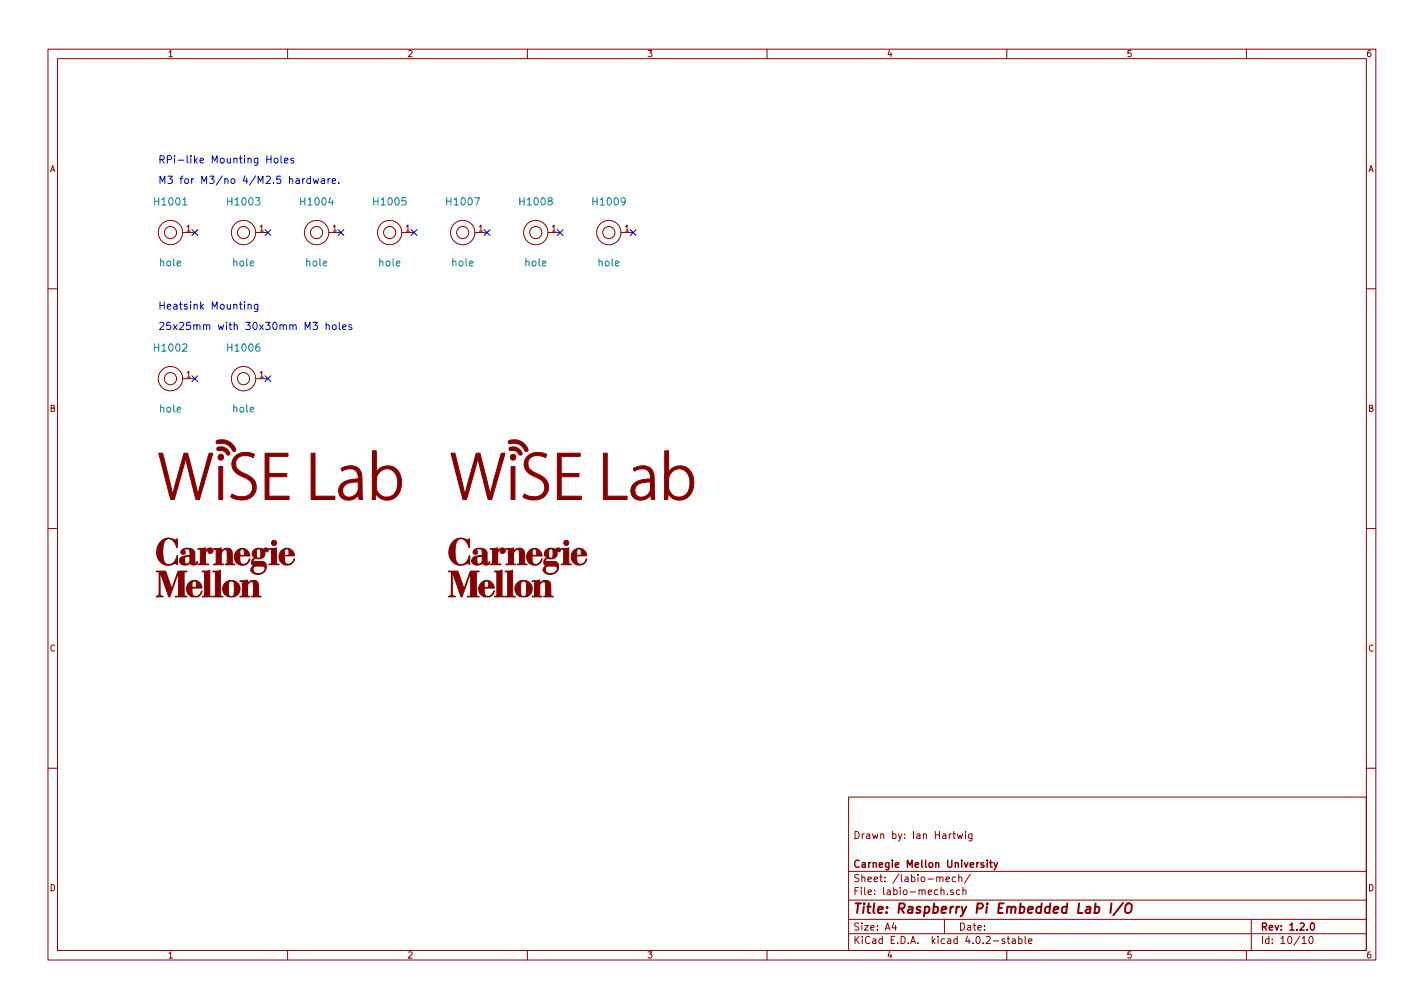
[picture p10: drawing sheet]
<svg xmlns="http://www.w3.org/2000/svg" width="297mm" height="210mm" viewBox="0 0 297 210" stroke-linecap="round" stroke-linejoin="round" font-family="sans-serif">
<g fill="none" stroke="#840000" stroke-width=".21">
<path d="M10 10.3h277v189.9h-277zM12 12.2h273v186.1h-273zM60 10.3v1.9M110 10.3v1.9M160 10.3v1.9M210 10.3v1.9M260 10.3v1.9M38.1 48.5h2.5M53.3 48.5h2.6M68.6 48.5h2.5M83.8 48.5h2.6M99.1 48.5h2.5"/>
<path d="M114.3 48.5h2.5M129.5 48.5h2.6M10 60.2h2M38.1 79h2.5M53.3 79h2.6M285 60.2h2M10 110.3h2M285 110.3h2M10 160.2h2M177 166.3h108v32h-108zM198.8 173.9h.5M199 173.4v1.3l.3 .2"/>
<path d="M199.7 173.9l.3 1 .3-.7 .2 .7 .3-1M201.4 173.4v.2M201.4 173.9v1M202.7 173.9v1.4l-.2 .1h-.4M202.7 174l-.4-.1-.3 .3 .1 .6 .2 .1 .4-.1M285 160.2h2M60 198.3v1.9M110 198.3v1.9M160 198.3v1.9M177 194.8h108M177 191.8h108M177 187.8h108"/>
<path d="M177 181.8h108M186.4 192.5l-.3 1h.9M186.8 193v1M197 191.8v3M197.3 183.4l.7-.1v-.3l-.4-.1-.3 .2 .1 .7h.6M197.6 186.5v.1M198.9 185.7l-.4-.1-.2 .2v.2l.6 .2v.3h-.6M199.3 183l-.4-.1-.3 .3 .1 .6 .2 .1 .4-.1M200 183.1l.2-.2 .4 .1v.9M200 182.4v1.5M200.2 185.7l-.4-.1-.3 .3 .1 .6 .2 .1 .4-.1M200.9 185.7l.2-.1 .3 .1 .1 .9"/>
<path d="M200.9 185.1v1.5M202.4 182.3l-1.3 2M209.6 195.9l-.4-.1-.2 .2 .1 .3 .5 .1v.3h-.6M210 198.3v1.9M210.1 195.8h.5M210.3 195.3v1.3l.3 .2M211.2 195.9h.5l.1 .9M211.8 196.2l-.5 .1-.2 .2 .2 .3 .5-.1M212.5 195.9l.4-.1 .3 .3-.1 .6h-.6M212.5 195.3v1.5M213.8 195.3v1.3l.2 .2M214.6 196.3l.7-.1-.1-.3-.4-.1-.2 .2v.7h.6"/>
<path d="M260 198.3v1.9M261 191.8v6.5M271.6 195.8l.4-.5v1.5M271.6 196.8h.9M273.2 195.5l.2-.2a.8 .8 0 0 1 .5 .8 .8 .8 0 0 1-.5 .7l-.4-.5z"/>
<circle cx="35.6" cy="48.5" r="2.54"/>
<circle cx="35.6" cy="48.5" r="1.27"/>
<circle cx="50.8" cy="48.5" r="2.54"/>
<circle cx="50.8" cy="48.5" r="1.27"/>
<circle cx="66" cy="48.5" r="2.54"/>
<circle cx="66" cy="48.5" r="1.27"/>
<circle cx="81.3" cy="48.5" r="2.54"/>
<circle cx="81.3" cy="48.5" r="1.27"/>
<circle cx="96.5" cy="48.5" r="2.54"/>
<circle cx="96.5" cy="48.5" r="1.27"/>
<circle cx="111.8" cy="48.5" r="2.54"/>
<circle cx="111.8" cy="48.5" r="1.27"/>
<circle cx="127" cy="48.5" r="2.54"/>
<circle cx="127" cy="48.5" r="1.27"/>
<circle cx="35.6" cy="79" r="2.54"/>
<circle cx="35.6" cy="79" r="1.27"/>
<circle cx="50.8" cy="79" r="2.54"/>
<circle cx="50.8" cy="79" r="1.27"/>
</g>
<path d="M205.9 179.4v.2M205.9 179.9v1M206.4 179.9h.6M206.6 179.4v1.3l.4 .2M207.3 179.9l.4 1M208.1 179.9l-.5 1.4-.3 .1M273.5 192.7l.2-.2a.8 .8 0 0 1 .5 .8 .8 .8 0 0 1-.5 .7l-.4-.5z" fill="none" stroke="#840000" stroke-width=".3"/>
<path d="M228.4 189.2l.6-.1 .3 .2-.1 1a.67 .67 0 0 1-.9 0M231.9 188.4l-.3 2M234.3 188.3l-2.1 2.6M234.9 188.7a.66 .66 0 0 1 1.1 0 1.43 1.43 0 0 1-.5 1.7l-.6-.1a1.49 1.49 0 0 1 0-1.6z" fill="none" stroke="#840000" stroke-width=".41"/>
<g fill="none" stroke="#0000c2" stroke-width=".21">
<path d="M55.7 33.2h.8M56.5 32.5v1.5M57.3 33.1l.2-.1 .4 .1 .1 .6-.2 .2-.3 .1-.2-.1zM58.6 32.5v1.3l.3 .2M59.3 33.5l.8-.2-.1-.2-.4-.1-.3 .2 .1 .7h.6M61.2 33.1l-.3-.1-.3 .2 .1 .2 .5 .2v.3h-.6M63.6 37.3l-.5 .3M64.7 37.3h-.4l-.3 .3 .2 .6h.5M64.7 36.7v1.6M65.3 37.3l.3 1 .3-.7 .3 .7 .3-1M67.1 37.3h.5l.1 1M67.7 37.6l-.6 .2a.3 .3 0 0 0 .1 .5l.5-.1"/>
<path d="M68.4 37.3v1M68.9 37.3l-.5 .3M69.3 37.8l.7-.2v-.3h-.5l-.2 .2 .1 .7h.6M70.7 38.1v.2M51.7 63.6l.1-.1a.36 .36 0 0 1 .6 .2v.8M51.7 63.5v1M53.8 63.5v1.2l-.3 .3-.4-.1M53.8 63.5h-.5l-.3 .3 .2 .6h.6M68 67.9l.1-.1a.36 .36 0 0 1 .6 .2v.8M68 67.2v1.6M69.4 67.9l.2-.2 .5 .2v.6l-.1 .2-.4 .1-.2-.2zM70.8 67.2v1.3l.2 .3"/>
<path d="M71.5 68.2l.7-.1-.1-.3-.4-.1-.2 .3 .1 .7h.5M73.4 67.8l-.4-.1-.2 .3v.2l.6 .1v.4h-.6"/>
</g>
<g fill="none" stroke="#000084" stroke-width=".21">
<path d="M40 47.9l1.2 1.2M41.2 47.9l-1.2 1.2M55.3 47.9l1.2 1.2M56.5 47.9l-1.2 1.2M70.5 47.9l1.2 1.2M71.7 47.9l-1.2 1.2M85.8 47.9l1.2 1.2M87 47.9l-1.2 1.2M101 47.9l1.2 1.2M102.2 47.9l-1.2 1.2M116.2 47.9l1.2 1.2M117.4 47.9l-1.2 1.2"/>
<path d="M131.5 47.9l1.2 1.2M132.7 47.9l-1.2 1.2M40 78.4l1.2 1.2M41.2 78.4l-1.2 1.2M55.3 78.4l1.2 1.2M56.5 78.4l-1.2 1.2"/>
</g>
<g fill="#840000" stroke="#840000" stroke-width=".21">
<path d="M45.6 97.3h.9v6.9h-.9z"/>
<path d="M64.9 94.5h.8v9h4.1v.7h-4.9z"/>
<path d="M55.3 94.5h4.8v.7h-4v3.5h3.7v.7h-3.7v4.1h4.2v.7h-5z"/>
<path d="M45.3 93.4a1.78 1.78 0 0 1 2.6 1.4 .56 .56 0 0 1-.9-.4 1.86 1.86 0 0 0-1.6-.4z"/>
<path d="M45.2 91.9a2.88 2.88 0 0 1 3.9 2.2 .47 .47 0 0 1-.7-.4 2.81 2.81 0 0 0-3.2-1.2l-.1-.2z"/>
<path d="M77.7 94h.8v4.5a2.82 2.82 0 0 1 3.3-1.2 2.82 2.82 0 0 1 1.9 2.8 3.4 3.4 0 0 1-2.4 4.2 2.61 2.61 0 0 1-2.9-1.3l-.1 1.2h-.7l.1-3.3h.8v.8a2.19 2.19 0 0 0 2.3 2 2.19 2.19 0 0 0 2.1-2.1 2.97 2.97 0 0 0-1.7-3.8 2.5 2.5 0 0 0-2.7 3.1h-.8z"/>
<path d="M71.1 97.7a2.97 2.97 0 0 1 4 .4l.4 1.2 .1 4.9h-.5a.75 .75 0 0 1-.3-1 2.42 2.42 0 0 1-3.9 .2l-.3-1h.9a1.54 1.54 0 0 0 1.3 1.3 1.54 1.54 0 0 0 1.6-.8l.3-.7v-1.7l-1.1 .1a1.84 1.84 0 0 0-2.1 1.8h-.9a2.38 2.38 0 0 1 2.4-2.3l1.7-.2a1.69 1.69 0 0 0-1.2-2.1l-1.2 .1-1 .4z"/>
<path d="M49 95.2a3.6 3.6 0 0 1 4.1-.4l-.3 .6a2.37 2.37 0 0 0-3.6 .9 2.29 2.29 0 0 0 2 2.6 2.93 2.93 0 0 1 2.2 3.4 3.3 3.3 0 0 1-4.5 1.8l-.7-.4 .2-.6a3.8 3.8 0 0 0 3.7 0 2.1 2.1 0 0 0-1.1-3.5 3.2 3.2 0 0 1-2.6-2.9l.1-.8z"/>
<path d="M33.1 94.6l.8-.1 2.1 8.6 2.4-8.6h.7l2.2 8.6 2.3-8.6h.8l-2.8 9.7-.8-.1-2.1-8.6-2.4 8.7h-.3a.49 .49 0 0 1-.5-.2 .49 .49 0 0 1-.1-.5z"/>
<path d="M106.6 97.3h.8v6.9h-.8z"/>
<path d="M125.9 94.5h.8v9h4.1v.7h-4.9z"/>
<path d="M116.3 94.5h4.7v.7h-3.9v3.5h3.7v.7h-3.7v4.1h4.2v.7h-5z"/>
<path d="M106.2 93.4a1.78 1.78 0 0 1 2.7 1.4 .56 .56 0 0 1-.9-.4 1.86 1.86 0 0 0-1.7-.4z"/>
<path d="M106.1 91.9a2.88 2.88 0 0 1 4 2.2 .47 .47 0 0 1-.8-.4 2.81 2.81 0 0 0-3.1-1.2l-.2-.2z"/>
<path d="M138.7 94h.7l.1 4.5a2.82 2.82 0 0 1 3.2-1.2 2.82 2.82 0 0 1 2 2.8 3.4 3.4 0 0 1-2.5 4.2 2.61 2.61 0 0 1-2.8-1.3l-.1 1.2h-.7v-3.3h.8l.1 .8a2.19 2.19 0 0 0 2.2 2 2.19 2.19 0 0 0 2.1-2.1 2.97 2.97 0 0 0-1.6-3.8 2.5 2.5 0 0 0-2.8 3.1h-.8z"/>
<path d="M132.1 97.7a2.97 2.97 0 0 1 4 .4l.3 1.2 .2 4.9h-.5a.75 .75 0 0 1-.4-1 2.42 2.42 0 0 1-3.9 .2l-.2-1h.8a1.54 1.54 0 0 0 1.3 1.3 1.54 1.54 0 0 0 1.7-.8l.3-.7v-1.7l-1.2 .1a1.84 1.84 0 0 0-2.1 1.8h-.8a2.38 2.38 0 0 1 2.4-2.3l1.7-.2a1.69 1.69 0 0 0-1.3-2.1l-1.1 .1-1 .4z"/>
<path d="M109.9 95.2a3.6 3.6 0 0 1 4.1-.4l-.2 .6a2.37 2.37 0 0 0-3.6 .9 2.29 2.29 0 0 0 1.9 2.6 2.93 2.93 0 0 1 2.3 3.4 3.3 3.3 0 0 1-4.5 1.8l-.8-.4 .2-.6a3.8 3.8 0 0 0 3.7 0 2.1 2.1 0 0 0-1.1-3.5 3.2 3.2 0 0 1-2.6-2.9l.2-.8z"/>
<path d="M94.1 94.6l.8-.1 2.1 8.6 2.3-8.6h.8l2.2 8.6 2.3-8.6h.8l-2.8 9.7-.8-.1-2.1-8.6-2.4 8.7h-.3a.49 .49 0 0 1-.5-.2 .49 .49 0 0 1-.1-.5z"/>
<path d="M56.1 114.4l1.6-.1v3.3h.4l.1 .2h-2.1v-.2h.5v-3h-.4z"/>
<path d="M44.4 119.1h1.2l.4-.2v5.5h.5v.1h-2.1v-.1h.5v-5.1h-.5z"/>
<path d="M42.2 119.1h1l.6-.2v5.5l.5 .1h-2.1v-.1h.5v-5.1h-.5z"/>
<path d="M41.2 114.5l1.6-.3v.8a.85 .85 0 0 1 .8-.7 .85 .85 0 0 1 .8 .6l-.1 .4-.3 .1a.55 .55 0 0 1-.6-.2 .55 .55 0 0 1 .1-.7l-.1 .1a1.23 1.23 0 0 0-.6 1.2v1.8h.7v.2h-2.3l.1-.2h.5v-3z"/>
<path d="M44.6 114.4l1.5-.1 .1 .7a1.22 1.22 0 0 1 1.5-.7 1.22 1.22 0 0 1 .8 1.5v1.8h.4l.1 .2h-2v-.2h.4v-2.6a.5 .5 0 0 0-.5-.4 .5 .5 0 0 0-.5 .4l-.2 .4v2.2h.4v.2h-2v-.2h.5v-3h-.5z"/>
<path d="M50 121.2l1.6-.2v.7l.7-.5 .9-.1a.97 .97 0 0 1 .7 .9v2.4h.5l.1 .1h-2v-.1h.4l-.1-2.9a.7 .7 0 0 0-.8-.1 .7 .7 0 0 0-.4 .7v2.3h.4l.1 .1h-2.1l.1-.1h.4v-3.1h-.4z"/>
<path d="M49.5 114.8a1.6 1.6 0 0 1 1.7-.3 1.6 1.6 0 0 1 .9 1.5h-2.1v.5a.95 .95 0 0 0 .7 1.2 .95 .95 0 0 0 1.1-.7l.2-.4a1.3 1.3 0 0 1-1.3 1.3 1.68 1.68 0 0 1-1.7-2.3h1l.1 .2h.9v-.7a.48 .48 0 0 0-.4-.6 .48 .48 0 0 0-.6 .5v.6h-1z"/>
<path d="M39.4 121.5a1.58 1.58 0 0 1 1.8-.3 1.58 1.58 0 0 1 .9 1.5h-2.1l.1 1.2 .5 .5a1.23 1.23 0 0 0 1.5-1.1 1.09 1.09 0 0 1-.9 1.2h-1.2a1.71 1.71 0 0 1-1.1-2h2.1v-.9a.46 .46 0 0 0-.5-.4 .46 .46 0 0 0-.4 .5l-.1 .8h-1.1z"/>
<path d="M46.9 121.6a1.82 1.82 0 0 1 1.8-.5 1.74 1.74 0 0 1 1.4 1.7 1.74 1.74 0 0 1-1.3 1.7h-.9a1.22 1.22 0 0 1-1.1-.7h.9a.6 .6 0 0 0 .5 .6 .6 .6 0 0 0 .6-.5l.1-1.7a.65 .65 0 0 0-.5-1 .65 .65 0 0 0-.7 .7v1.9h-.9a1.74 1.74 0 0 1 .1-2.2z"/>
<path d="M58.5 115a1.6 1.6 0 0 1 1.8-.6 1.6 1.6 0 0 1 1.1 1.5h-2.1l.1 .9a.87 .87 0 0 0 .6 .9 .87 .87 0 0 0 1-.5l.4-.6a1.66 1.66 0 0 1-2.2 1.2 1.66 1.66 0 0 1-.9-2.3h1l.1 .3h.9v-.8a.46 .46 0 0 0-.4-.5 .46 .46 0 0 0-.5 .3l-.1 .7h-1z"/>
<path d="M33.6 112.9a2.58 2.58 0 0 1 3.1-.3l.3-.2-.1 1.8a1.77 1.77 0 0 0-2.2-1.7 3.6 3.6 0 0 0-.7 3 2.25 2.25 0 0 0 .8 2.2 1.91 1.91 0 0 0 2.2-1.8v1.9l-.3-.3a2.56 2.56 0 0 1-4-2.1l.1-1.2z"/>
<path d="M32.6 119.1h1.9l1.3 3.7 1.4-3.7 1.8 .1-.6 .1v5.1h.5l.1 .1h-2.4v-.1h.6v-4.9l-1.7 4.8-.3 .2-1.8-5.1v4.5a.48 .48 0 0 0 .6 .5l-1.4 .1 .6-.5v-2.4v-2.3h-.6z"/>
<path d="M37.9 114.8a1.89 1.89 0 0 1 2.7 .4l.1 2.2a.21 .21 0 0 0 .2 .1 .21 .21 0 0 0 .1-.2l.2-.2a.82 .82 0 0 1-.7 .8 .82 .82 0 0 1-.9-.5 1.32 1.32 0 0 1-2.2-.4h1.1a.57 .57 0 0 0 .6 .6 .57 .57 0 0 0 .5-.6v-1h-.1a.83 .83 0 0 0-1 .5v.5h-1.1a1.03 1.03 0 0 1 1.2-1l1-.1v-.7a.74 .74 0 0 0-.4-.7 .74 .74 0 0 0-.9 .2 .52 .52 0 0 1 .3 .8 .52 .52 0 0 1-.8 .1 .52 .52 0 0 1 .1-.8z"/>
<path d="M52.9 114.8a1.64 1.64 0 0 1 2-.2 .53 .53 0 0 1 .7-.4 .53 .53 0 0 1 .3 .8 .37 .37 0 0 1-.6 0 .37 .37 0 0 1 .1-.6h-.1a.34 .34 0 0 0-.3 .4 .34 .34 0 0 0 .2 .3 1.31 1.31 0 0 1-.5 1.3 1.31 1.31 0 0 1-1.4 .1l-.4 .1a.23 .23 0 0 0-.1 .3 .23 .23 0 0 0 .2 .2h1.6a.99 .99 0 0 1 .9 1.5 1.78 1.78 0 0 1-1.5 1.2 1.78 1.78 0 0 1-1.7-.8h.5a1.33 1.33 0 0 0 1.4 .6 1.33 1.33 0 0 0 1.1-1.2l-.6-.3h-1.6l-.3 .5v.4h-.5a.86 .86 0 0 1 .6-.9 .88 .88 0 0 1-.4-1 .88 .88 0 0 1 .7-.7l-.6-.7h.9a.49 .49 0 0 0 .4 .7 .49 .49 0 0 0 .5-.6v-1l-.3-.3h-.3l-.2 .2-.1 1h-.9l.1-.5z"/>
<path d="M117.1 114.4l1.5-.1v3.3h.5l.1 .2h-2.1v-.2h.5v-3h-.5z"/>
<path d="M105.4 119.1h1.1l.4-.2v5.5h.5l.1 .1h-2.1v-.1h.5v-5.1h-.5z"/>
<path d="M103.1 119.1h1.1l.5-.2v5.5l.5 .1h-2.1l.1-.1h.4v-5.1h-.5z"/>
<path d="M102.2 114.5l1.6-.3v.8a.85 .85 0 0 1 .7-.7 .85 .85 0 0 1 .9 .6l-.1 .4-.3 .1a.55 .55 0 0 1-.6-.2 .55 .55 0 0 1 0-.7l-.1 .1a1.23 1.23 0 0 0-.5 1.2v1.8h.7v.2h-2.3l.1-.2h.4v-3z"/>
<path d="M105.5 114.4l1.6-.1v.7a1.22 1.22 0 0 1 1.6-.7 1.22 1.22 0 0 1 .7 1.5v1.8h.5l.1 .2h-2.1v-.2h.5l-.1-2.6a.5 .5 0 0 0-.5-.4 .5 .5 0 0 0-.5 .4l-.2 .4v2.2h.5l-.1 .2h-2v-.2h.5v-3h-.4z"/>
<path d="M111 121.2l1.5-.2 .1 .7 .7-.5 .9-.1a.97 .97 0 0 1 .7 .9v2.4h.4l.1 .1h-2l.1-.1h.3v-2.9a.7 .7 0 0 0-.8-.1 .7 .7 0 0 0-.4 .7v2.3h.4v.1h-2v-.1h.5v-3.1h-.5z"/>
<path d="M110.4 114.8a1.6 1.6 0 0 1 1.7-.3 1.6 1.6 0 0 1 1 1.5h-2.1v.5a.95 .95 0 0 0 .6 1.2 .95 .95 0 0 0 1.2-.7l.2-.4a1.3 1.3 0 0 1-1.3 1.3 1.68 1.68 0 0 1-1.8-2.3h1.1v.2h.9v-.7a.48 .48 0 0 0-.4-.6 .48 .48 0 0 0-.5 .5v.6h-1.1z"/>
<path d="M100.4 121.5a1.58 1.58 0 0 1 1.7-.3 1.58 1.58 0 0 1 1 1.5h-2.1l.1 1.2 .5 .5a1.23 1.23 0 0 0 1.4-1.1 1.09 1.09 0 0 1-.8 1.2h-1.3a1.71 1.71 0 0 1-1-2h2v-.9a.46 .46 0 0 0-.5-.4 .46 .46 0 0 0-.4 .5v.8h-1.1z"/>
<path d="M107.9 121.6a1.82 1.82 0 0 1 1.7-.5 1.74 1.74 0 0 1 1.4 1.7 1.74 1.74 0 0 1-1.3 1.7h-.9a1.22 1.22 0 0 1-1.1-.7h.9a.6 .6 0 0 0 .6 .6 .6 .6 0 0 0 .6-.5v-1.7a.65 .65 0 0 0-.4-1 .65 .65 0 0 0-.8 .7v1.9h-.9a1.74 1.74 0 0 1 .2-2.2z"/>
<path d="M119.5 115a1.6 1.6 0 0 1 1.8-.6 1.6 1.6 0 0 1 1.1 1.5h-2.1v.9a.87 .87 0 0 0 .7 .9 .87 .87 0 0 0 1-.5l.4-.6a1.66 1.66 0 0 1-2.2 1.2 1.66 1.66 0 0 1-.9-2.3h1v.3h1l-.1-.8a.46 .46 0 0 0-.3-.5 .46 .46 0 0 0-.6 .3v.7h-1z"/>
<path d="M94.5 112.9a2.58 2.58 0 0 1 3.1-.3l.4-.2-.2 1.8a1.77 1.77 0 0 0-2.1-1.7 3.6 3.6 0 0 0-.8 3 2.25 2.25 0 0 0 .9 2.2 1.91 1.91 0 0 0 2.1-1.8l.1 1.9-.4-.3a2.56 2.56 0 0 1-4-2.1l.2-1.2z"/>
<path d="M93.6 119.1h1.9l1.3 3.7 1.3-3.7 1.8 .1-.5 .1v5.1h.5v.1h-2.4v-.1h.7l-.1-4.9-1.7 4.8-.2 .2-1.8-5.1v4.5a.48 .48 0 0 0 .6 .5l-1.5 .1 .6-.5 .1-2.4v-2.3h-.7z"/>
<path d="M98.8 114.8a1.89 1.89 0 0 1 2.8 .4v2.2a.21 .21 0 0 0 .3 .1 .21 .21 0 0 0 .1-.2l.2-.2a.82 .82 0 0 1-.7 .8 .82 .82 0 0 1-.9-.5 1.32 1.32 0 0 1-2.2-.4h1.1a.57 .57 0 0 0 .6 .6 .57 .57 0 0 0 .5-.6v-1h-.1a.83 .83 0 0 0-1 .5v.5h-1.1a1.03 1.03 0 0 1 1.1-1l1.1-.1v-.7a.74 .74 0 0 0-.5-.7 .74 .74 0 0 0-.8 .2 .52 .52 0 0 1 .2 .8 .52 .52 0 0 1-.8 .1 .52 .52 0 0 1 .1-.8z"/>
<path d="M113.8 114.8a1.64 1.64 0 0 1 2-.2 .53 .53 0 0 1 .8-.4 .53 .53 0 0 1 .2 .8 .37 .37 0 0 1-.5 0 .37 .37 0 0 1 .1-.6h-.2a.34 .34 0 0 0-.3 .4 .34 .34 0 0 0 .3 .3 1.31 1.31 0 0 1-.5 1.3 1.31 1.31 0 0 1-1.5 .1l-.3 .1a.23 .23 0 0 0-.2 .3 .23 .23 0 0 0 .2 .2h1.7a.99 .99 0 0 1 .9 1.5 1.78 1.78 0 0 1-1.5 1.2 1.78 1.78 0 0 1-1.7-.8h.4a1.33 1.33 0 0 0 1.5 .6 1.33 1.33 0 0 0 1-1.2l-.6-.3h-1.6l-.2 .5-.1 .4h-.4a.86 .86 0 0 1 .6-.9 .88 .88 0 0 1-.5-1 .88 .88 0 0 1 .8-.7l-.6-.7h.9a.49 .49 0 0 0 .4 .7 .49 .49 0 0 0 .5-.6l-.1-1-.2-.3h-.3l-.3 .2v1h-.9v-.5z"/>
<circle cx="46.1" cy="95.4" r=".6"/>
<circle cx="107" cy="95.4" r=".6"/>
<circle cx="57.2" cy="113.2" r=".54"/>
<circle cx="118.1" cy="113.2" r=".54"/>
</g>
<text font-size="2.8" fill="#840000" x="178" y="190.5">Title: Raspberry Pi Embedded Lab I/O</text>
<g font-size="2.1" fill="#0000c2">
<text x="33" y="34.1">RPi-like Mounting Holes</text>
<text x="33" y="38.3">M3 for M3/no 4/M2.5 hardware.</text>
<text x="33" y="64.6">Heatsink Mounting</text>
<text x="33" y="68.8">25x25mm with 30x30mm M3 holes</text>
</g>
<g font-size="2.1" fill="#008484">
<text x="32.4" y="42.8">H1001</text>
<text x="47.7" y="42.8">H1003</text>
<text x="62.9" y="42.8">H1004</text>
<text x="78.2" y="42.8">H1005</text>
<text x="93.4" y="42.8">H1007</text>
<text x="108.6" y="42.8">H1008</text>
<text x="123.9" y="42.8">H1009</text>
<text x="33.4" y="55.5">hole</text>
<text x="48.6" y="55.5">hole</text>
<text x="63.9" y="55.5">hole</text>
<text x="79.1" y="55.5">hole</text>
<text x="94.3" y="55.5">hole</text>
<text x="109.6" y="55.5">hole</text>
<text x="124.8" y="55.5">hole</text>
<text x="32.4" y="73.3">H1002</text>
<text x="47.7" y="73.3">H1006</text>
<text x="33.4" y="86">hole</text>
<text x="48.6" y="86">hole</text>
</g>
<g font-size="2.1" fill="#840000">
<text x="178" y="175">Drawn by: Ian Hartwig</text>
<text x="178" y="184">Sheet: /labio-mech/</text>
<text x="178" y="181">Carnegie Mellon University</text>
<text x="178" y="186.7">File: labio-mech.sch</text>
<text x="178" y="196.9">KiCad E.D.A. kicad 4.0.2-stable</text>
<text x="178" y="194.1">Size: A4</text>
<text x="200" y="194.1">Date:</text>
<text x="263" y="194.1">Rev: 1.2.0</text>
<text x="263" y="196.9">Id: 10/10</text>
</g>
<g font-size="1.8" fill="#840000">
<text x="35" y="11.9">1</text>
<text x="85" y="11.9">2</text>
<text x="135" y="11.9">3</text>
<text x="185" y="11.9">4</text>
<text x="235" y="11.9">5</text>
<text x="285" y="11.9">6</text>
<text x="10.4" y="35.9">A</text>
<text x="285.4" y="35.9">A</text>
<text x="38.9" y="48.3">1</text>
<text x="54.1" y="48.3">1</text>
<text x="69.4" y="48.3">1</text>
<text x="84.6" y="48.3">1</text>
<text x="99.8" y="48.3">1</text>
<text x="115.1" y="48.3">1</text>
<text x="130.3" y="48.3">1</text>
<text x="38.9" y="78.7">1</text>
<text x="54.1" y="78.7">1</text>
<text x="10.4" y="85.9">B</text>
<text x="285.4" y="85.9">B</text>
<text x="10.4" y="135.9">C</text>
<text x="285.4" y="135.9">C</text>
<text x="10.4" y="185.9">D</text>
<text x="285.4" y="185.9">D</text>
<text x="35" y="199.9">1</text>
<text x="85" y="199.9">2</text>
<text x="135" y="199.9">3</text>
<text x="185" y="199.9">4</text>
<text x="235" y="199.9">5</text>
<text x="285" y="199.9">6</text>
</g>
</svg>
